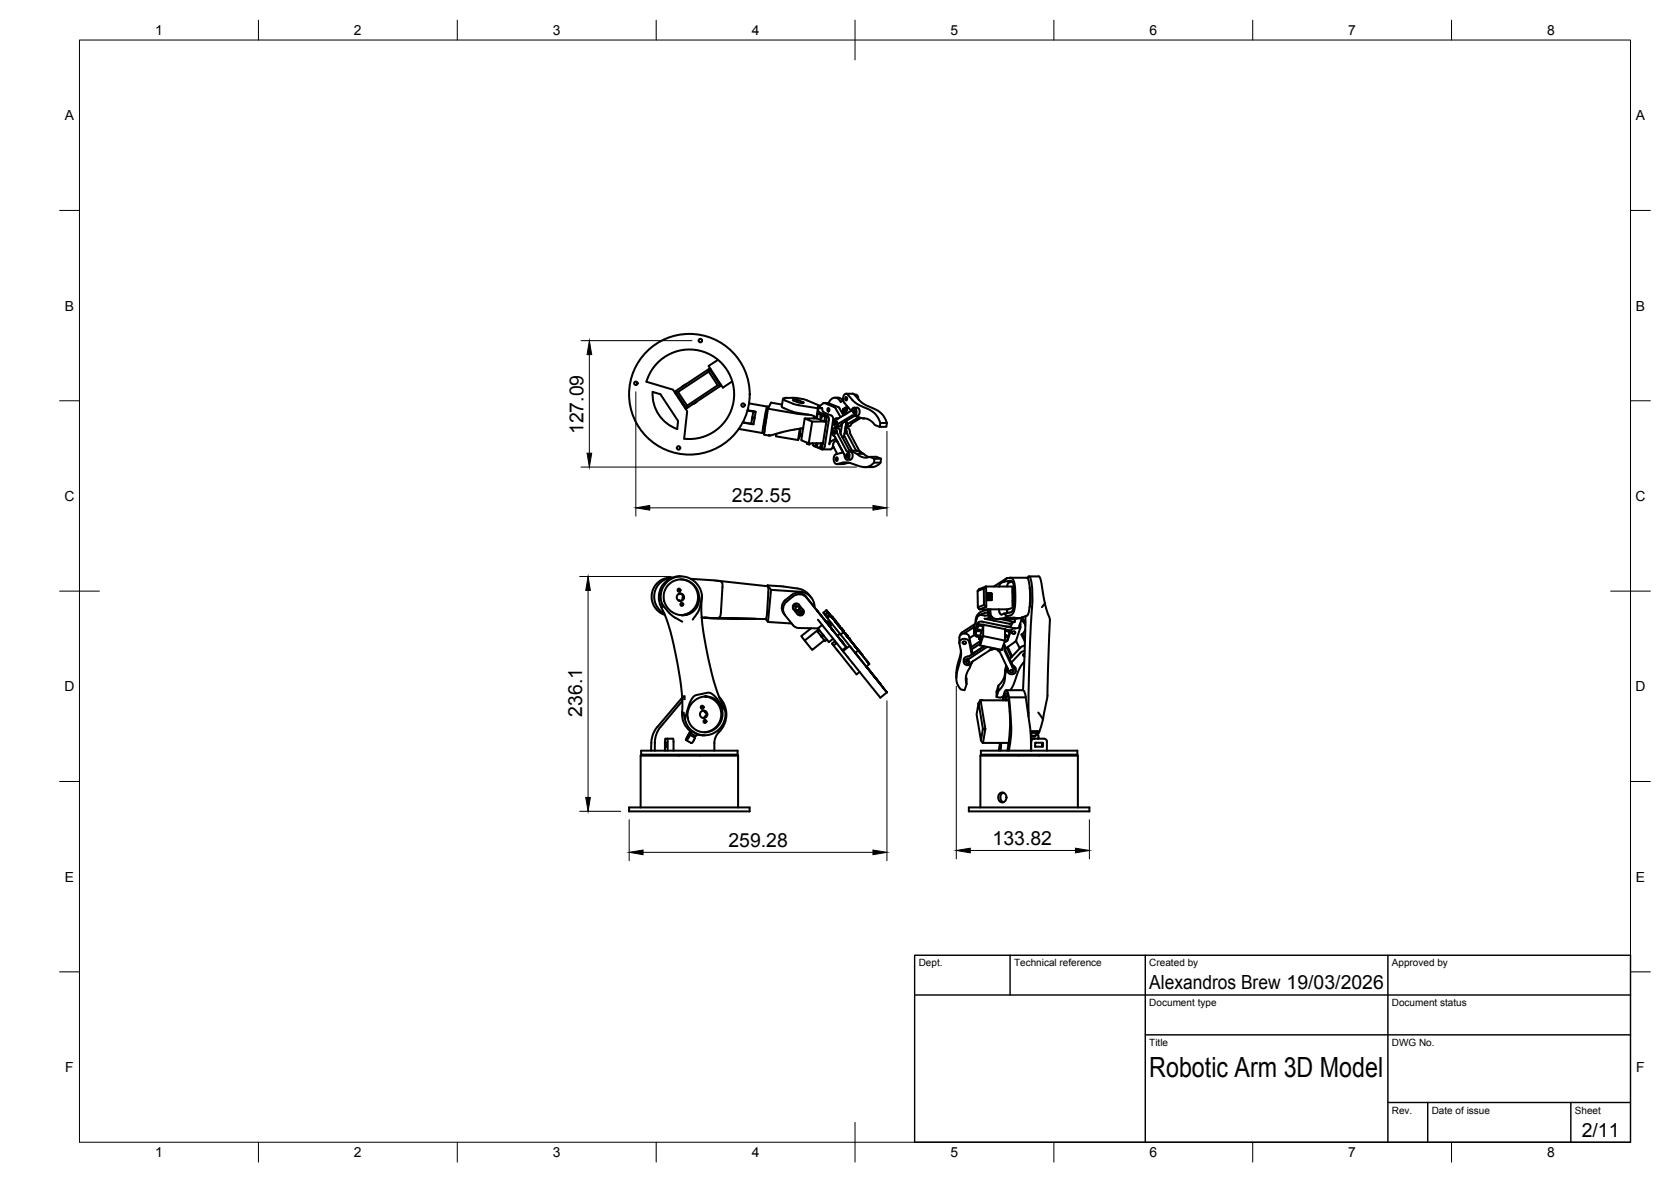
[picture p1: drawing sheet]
<svg xmlns="http://www.w3.org/2000/svg" width="420mm" height="297mm" viewBox="0 0 420 297" stroke-linecap="round" stroke-linejoin="round" font-family="sans-serif">
<!-- layer: Visible -->
<g fill="none" stroke="#000" stroke-width=".51">
<path d="M164.1 98.5l2 .6 4.4 6.7-.2 2a9.2 9.2 0 0 1-6.2-9.3zM165.2 91.4a11.3 11.3 0 0 1 18.7 3.8 11.3 11.3 0 0 1-11.9 15.1l.8-7-3.6-5.4-6.7-2a11.2 11.2 0 0 1 2.7-4.5zM169.9 98.4l.6 .1M169.9 98.6l-.2 .1M170.5 98.5l7.7-5.1 2.3 3.4-7.7 5.1zM170.7 99.8l-.2 .1M172.4 96.6l-1 .6M178.2 92.8l-8.3 5.5 2.6 4.2-.2 .1M178.3 92.8l-.1 .6M178.3 92.8l2.8 4.1M178.3 92.8h-.1M178.7 92.8l-.2 .1"/>
<path d="M180.5 96.8l.6 .2M180.5 90.4l-2.3 1.6 3.6 5.4 2.3-1.6M181 97.1l-8.2 5.4h-.3M181.1 96.9l-.1 .2M181.2 96.6l-.2 .2M197.8 100h2.2l1.8 .3 4.4 1.7M197.8 100l-.9 .2 .5 .4 2 .9 1.5 .3 4.8 .8h1l-1-.5 .3 .1 1.2-.9 2.6 1M209.9 100a1.85 1.85 0 0 1 2 .7M212.6 99.8a.38 .38 0 0 1 .4 .4 .38 .38 0 0 1-.4 .4l-.1-.4zM212.7 99l1.7-.1 .5 .3M213.2 99.2a9.3 9.3 0 0 0 5.4 3.7 5.5 5.5 0 0 1 2.8 3.4l-.2 1-1.2-.5a3.4 3.4 0 0 0-3.1-1.7l-1.8-.6M213.2 99.2l-.3-.2a1.23 1.23 0 0 0-.8 1.9l1.9 2.3"/>
<path d="M214.9 99.2l.6 .1 .3 1M214.9 99.2a8.4 8.4 0 0 0 4.9 3.5 5.3 5.3 0 0 1 3.2 3.6l-.1 1h-1.7M171.7 101.2l-.2 .2M172.8 101.9l-.2 .7M175.2 100.9l-.9 .6M185.7 107.8l6.3 1.1 .2-.5M186.8 106.1l2.1 .4M187.9 103.2l1.5 .2M188 103.1l2 .3-.5 3.2-2.8-.4M188.3 101.4l4.9 .8v.3M189.2 104.8v.3M189.7 105.2l-.6-.1-.2 1.4 .6 .1"/>
<path d="M190 103.5l-.6-.1-.2 1.4 .6 .1M191.9 107.3l-.2 1.5M192.2 106.1l.4 .1M192.3 108l-.1 1.2 1.2 .3M192.4 104.9h.3M192.6 104.9l.1-1-.6 3.2 .3-1M192.9 102.2l-1 5.1M193.1 102.7l-.8 5.3M193.1 102.7l7.2 1.3M196.6 101.7l-2.7-.5-.8 1.5M196.9 100.2l-.3 2.1 2.5 1.1 1.5 .4M200.4 103.9l2.9 .3"/>
<path d="M200.6 103.8l3.2 .5a1.68 1.68 0 0 1 1.3 .8M201 109.1h.1M201 109.1l.6 .1M201 109.1h.6M201 109.4l-.3 1.2M201.1 107.7l-.4 2.9-5.6-.9 .1-.7M201.3 107.7l-.2 1.3M201.5 109.5h.1M201.5 109.2v.3zM201.5 109.4h.1M201.5 109.2h-.5l-.1 .2 .6 .1M201.6 109.2l-.1 .3z"/>
<path d="M201.6 109.1l-.1 .3zM201.9 101.1l.2 .2-.9-.1-1.9-.7h1l1.6 .6M202 107.6l-3.2 .5-5.4 1.3M202.3 105.2l-.8 5.4 1.8 .8M202.9 111.2v.3h.2M203.1 111.5l.1 .1M203.1 111.3v.3M203.3 111.4l-.1 .2 .3 .1 .1-.3M204.2 105.9l-.9 5.5h3.6M204.3 111.4l.1 .2M204.4 111.4l-.1 .4 .9 .4 .1-.4h.2M204.7 104.6l-.1 .5"/>
<path d="M204.7 104.9v.2M204.8 104.7v.2M205.2 112.2h.2M205.3 105.1l.4-2.5 .1 .7 .3 .4 1.9 .7a1.15 1.15 0 0 1 .4 1.2M205.3 111.4v.4M205.4 105.1l-3.1 .1 1.9 .7h3.6M205.5 111.4l-.1 .9 1.3 .3 .2-1.2h-.5l-.2 1.2M205.6 103.9h.5l.8 .5M206.4 104.3h.5M206.6 104.4l.9 .3-.2 1.2-1.9-.8 .2-1.2 .8 .4 .1 .8-.2-.2 .1-.2M206.6 104.4l1.3 .3-.2 1.2M206.6 104.4l-.1 .4"/>
<path d="M206.7 102.6l.3 .9 2 .9a1.1 1.1 0 0 1 .5 1.2M207.2 101.3h1.1l2.5 1M207.8 105.9h-.5M207.8 105.9l-.9 5.6M207.9 104.7h-.4M208.2 102.6a.38 .38 0 0 1 .4 .4 .38 .38 0 0 1-.4 .3l-.2-.3zM208.4 105.6l-1 6.6a.68 .68 0 0 1-.8 .7l-2.1-1M209.3 112.5h.4M209.4 112.2l-.4 .7h-2.2M209.5 105.6l-1 6 .4-.7M209.6 112.3l.9 1.8M209.6 112.3l-.2 .1"/>
<path d="M209.7 108.2a.38 .38 0 0 1 .4 .4 .38 .38 0 0 1-.4 .4l-.1-.4zM209.8 102.3l.3 .3M209.8 107.6h.8M209.9 110.9l-.3 .4-.2 .9M210 109.8l2.2 4.3M210 109.8a1.24 1.24 0 0 1-.8-1.1 1.24 1.24 0 0 1 .7-1.1 1.53 1.53 0 0 1 .7 1.4l2.2 4.3a1.24 1.24 0 0 1 .8 1.1 1.24 1.24 0 0 1-.6 1.1 1.56 1.56 0 0 1-.7-1.4M210.1 105.8a.38 .38 0 0 1 .4 .4 .38 .38 0 0 1-.4 .3l-.1-.3zM210.1 102.6l1.2 2.2M210.2 110.2l-1.3 .7M210.2 105.2h.6M210.3 115a.38 .38 0 0 1 .4 .4 .38 .38 0 0 1-.4 .3l-.2-.3zM210.4 110.6l-.5 .3"/>
<path d="M210.6 110.9l1.4 2.8M210.6 107.6a1.49 1.49 0 0 1 .8 1.4M210.8 102.3l.3 .3M211.1 102.6l1 1.8M211.3 109l2.3 4.3M211.8 106.4l-.5 2.6M211.8 106.4l-.6 .7-1 .1M211.8 103.3h.8M211.8 109.9h.2M211.8 103.3v.2M211.9 109.8l-.1 .1M211.9 102.8l.3 .2"/>
<path d="M212 109.9h-.1M212 109.8v.1M212 100.6l-.6 .4a1.56 1.56 0 0 0-1.7-1.1 1.56 1.56 0 0 0-1.3 1.4M212 113.7l-1.8 .4M212 104.3h.2M212.1 103.9v.2M212.2 109.5l.2 .3M212.2 103.1h.8M212.2 103h.8M212.2 103v.1l-.4 .2M212.3 109.1l-.4 .7M212.4 109.8l1.8 3.5"/>
<path d="M212.5 108.2v.5l-.2 .3M212.5 104.1h.1M212.6 107.6h.4M212.6 107.7l.3 .8M212.6 103.6h-.8l.4 .3M212.6 104.1h-.7h.6M212.6 103.3v.2l.3 .4M212.7 102.8l.3 .2M212.7 106.6l.2-.4-.1-.4-.5 3.3M212.9 103.9h-.8M212.9 114.1a.38 .38 0 0 1 .4 .4 .38 .38 0 0 1-.4 .4l-.2-.4zM212.9 108.5l2.4 4.7"/>
<path d="M213 103v.1M213 103.1l-.4 .2M213 102.1l-1.1 .7h.8M213.1 107.6a.87 .87 0 0 1 .6 .9M213.3 102.4l-.6 .4M213.4 116.3l-1.3 .3h-1.7M213.6 113.3h.4M213.6 113.3a1.26 1.26 0 0 1 .8 1 1.26 1.26 0 0 1-.6 1.2h-.8M213.7 108.5l2.4 4.8 .5 .5M213.7 113.3h1.9M214 113.3l1.5 .8a2.96 2.96 0 0 0 3.2 .7l1.2 .5a2.16 2.16 0 0 1-1.6 2l-1 .1-1.5-.3a6.7 6.7 0 0 0-5.6-.5 1.53 1.53 0 0 1 .1-2.5M214.2 104.4l-3.2 2"/>
<path d="M214.3 104.4a.89 .89 0 0 0 1-.2 .89 .89 0 0 0 0-1.1 .62 .62 0 0 0-.7-.6l-.6 .8-3.3 1.9a.89 .89 0 0 0-1 .3 .89 .89 0 0 0-.1 1 .62 .62 0 0 0 .8 .6l.6-.7M214.6 103.1a.38 .38 0 0 1 .4 .4 .38 .38 0 0 1-.4 .3l-.1-.3zM214.7 102.5h.8a1.12 1.12 0 0 1 .7 1 1.12 1.12 0 0 1-.7 1h-.7M215 104.5l-3.2 1.9M215.6 113.3l2.9 1.6M215.9 104.9l-2.5 1.5-.3 .5-.5 .3 1.1-.1 .5-.7 2.3-1.4M216.9 105.1h.5M217.1 114l-1.6 .1M218.7 114.8h1.6l1.3 .5a2.17 2.17 0 0 1-1.9 2l-2.2 .1M221.4 116.3h-1.6M221.6 115.3h-1.7M223 106.3h-1.6"/>
<path d="M166.4 151.6a5.2 5.2 0 0 1 4.1-6.7 5.2 5.2 0 0 1 6 5.1 44.2 44.2 0 0 0 1.3 14 51.3 51.3 0 0 0 4.6 14.7 5.2 5.2 0 0 1-4.6 6 5.2 5.2 0 0 1-5.8-4.9l-.1-.7M166.4 151.6l.3 1M166.4 151.6a11 11 0 0 0 5.2 4.6M168.1 146.9a4.5 4.5 0 0 1 7 .9 4.5 4.5 0 0 1-2.3 6.6 4.6 4.6 0 0 1-5.2-1.9 4.6 4.6 0 0 1 .5-5.6zM169 145.2a4.8 4.8 0 0 0-5.1 3.8 4.8 4.8 0 0 0 3.3 5.5M169 145.2a4.8 4.8 0 0 0-4.4 3.7 4.8 4.8 0 0 0 2.4 5.3M170.6 148l.3 .3-.3 .4M170.6 150.9l.3 .1M170.7 150.9l.1 .1M170.7 148.5h.1M170.8 144.9h.4M170.8 144.8a5.3 5.3 0 0 0-4.2 8.5 46.5 46.5 0 0 1 3.5 12.3 55.7 55.7 0 0 1 1.5 14.8l.6 1.8 1.4 1.5"/>
<path d="M170.8 149.3a.84 .84 0 0 1 1 .6 .84 .84 0 0 1-.5 1l-.3 .1M170.9 148.3l-.1 .3M171.1 149.2h-.4M171.2 145.6a4.5 4.5 0 0 1 4.3 4.4 4.5 4.5 0 0 1-4.1 4.6M171.3 151.5l.3 .4-.3 .3M171.4 154.6l2.2-.6-.7 .4-1.3 .2M171.7 150h.1M171.8 150l-.2 .1 .1 .2M173.7 145.5l6.9 .5a1.1 1.1 0 0 1 1.1 1.6l-.4 6.3a1.28 1.28 0 0 1-.5 1.3 1.28 1.28 0 0 1-1.3 .1h-.6M176.5 149.6a9.7 9.7 0 0 1-2.3 6.1M178.3 155.3l14.2 .3 .6 .7 6 .4M178.5 155.3h.8"/>
<path d="M178.5 155.3l-2.1-.1 3.1 .1M178.7 155.3l-1.5-.1 1.3 .1M180.3 145.9l12.7 1.4 .2 1.5M180.6 155.4h-.2l9.6 .1-9.2-.1M180.6 155.3v.1M191.9 155.5h.1M192.9 147.3l.1-.2 .9 1.1 7.2 .5M193 147.1l4 .3a14.8 14.8 0 0 1 5.2 1l1 .8 .8 1M193.2 148.8l-.4 5.8-.3 .9M193.9 148.2l-.8 8.1M197.4 154.6l2 2.5M197.8 151.1a2.49 2.49 0 0 0-.4 3.5 2.51 2.51 0 0 1 .1-3.8 4 4 0 0 1 3.7-1.8l1 .4 .3 .4 4 4.9-.1-.1"/>
<path d="M199.4 149.9a2.47 2.47 0 0 1 3.5 .3l9.9 12.4M199.4 149.9l-1.6 1.3M199.4 157.1l.7 .5 .8 .2M199.5 153l1 1.2a.88 .88 0 0 0 1.2 .2 .88 .88 0 0 0 .2-1.2M200 152.1l-.2 .1M200.1 151.9l-.2 .3h-.3M201 153.9h.3l.1-.3-.4 .3M201 152.5a.63 .63 0 0 1-.2 .7 .63 .63 0 0 1-.7 0M201.1 148.7a3.9 3.9 0 0 1 3.7 3.9M201.4 153.8l-.2 .1M201.9 153.3a.88 .88 0 0 1-.1 1.2 .88 .88 0 0 1-1.2-.1l-1.1-1.3a.88 .88 0 0 1 .2-1.3 .88 .88 0 0 1 1.2 .2l1 1.3M204 157.9l-2.5 2 .8 1.1"/>
<path d="M205.5 153.4v.1M205.7 155.7l6.1 7.7M205.7 157.9l2.7 3.5 1.1-.9M206.1 158.4l-.5 .4M206.4 154.5v.1M206.4 154.6l1.4 1.8M206.4 159.9l-1-1.4 .4-.3-3.5 2.8 1.9 2.3 3.1-2.4M206.5 160l.1 .1M206.7 157.1l-1 .8-4.8-.1M206.9 159.5l-.5 .4M207 159.6l-.5 .4-.1-.1M207.1 159.7l-.5 .4 .9 1 .4-.4"/>
<path d="M207.8 153.4l-.8 .6 .9 1.1M207.8 156.4l-.4-.6 1.7 2.1-.5-.5 .3-.2M207.9 155.1l7.1 9M208.1 156.2l.8 1zM208.1 156.2l-.3 .2M208.2 153.8l-.8 .7M208.2 153.9l-.7 .6M208.6 154.4l-.8 .6M208.6 157.4l1.3 1.6M208.7 154.5l-.8 .6M208.7 154.5l-.9-1.1 5.6 7-4.4-5.5M208.7 154.5v.1"/>
<path d="M208.7 154.6l2.6 3.2M208.7 154.6l.3 .3M208.8 154.7l-.8 .6M209 154.8l.4 .5zM209 157.9l.5 .7zM209 154.9l-.2-.2 7 8.7-4.5-5.6M209.3 155.2l.8 1zM210 156.1l.4 .5zM210.4 156.7l.6 .7zM211.2 159.3l-.7 .5M211.3 157.8h.1M211.7 158.3h.1"/>
<path d="M212 158.6h.1M212.2 158.8l-.8 .7M212.3 159.1h.1M212.4 159.2l4.4 5.4zM212.5 159.2l.6 .7zM212.8 159.6l.5 .7zM212.8 159.6l5.8 7.3zM244.9 157.6l-2.5 1.6M244.9 157.6v1.6M245 159.6l-1.2 .8M245.2 156.8l-3.4 2.2-.3 .6M245.2 159.5l1.2 .3"/>
<path d="M245.6 158.1l-.4 1.4zM245.6 158.1h.1M245.7 156.8l-.7 2.2a.82 .82 0 0 0 .7 1l1.2 .2-.1 .3M245.7 156.8a1.06 1.06 0 0 1 1.2-.6l8.3 1.7 .8-.1 .4-.7M245.8 148.5l1.6-.6v4.1l-1.5 .6zM245.9 152.6l.4 .5M246 158.3v.2h-.4M246 156.8v.4M246.1 158.3l-.4-.1 .3-1 1.2 .2-.8 2.4M246.1 158.3h.3l.1 .2-.2 .2-.3-.2M246.2 158.3h.1M246.3 148l-.5 .5"/>
<path d="M246.3 153.1h7.2M246.4 159.8l-.1 .4zM246.4 159.9l.5 .1M246.4 159.8v.1M247 159.9l-.1 .4M247.2 157l5.5 1.2M247.2 159.9l5.5 1.1M247.2 157.4v-.4l-1.2-.2-.3 1.4M247.2 157v2.9l-.8 2.3v-1.5M247.4 147.9l.5-.5v5M247.4 152l.5 .4M247.6 155.5l2.3 .5"/>
<path d="M247.9 147.4l-1.6 .6M247.9 147.4h7.1M247.9 147.4h.1M247.9 152.4l-1.6 .7M248.3 149.1h1v1.7h-1zM248.3 149.1v1.7h1M248.3 150.8h.1M248.3 155.4l-.7 .1M248.3 153.1l.2 .1M248.4 149.1l.9 .1M248.4 154l-.9 .1-1.2 .5M248.5 153.3a2.76 2.76 0 0 0-3.2 2.9l.4-.9"/>
<path d="M248.5 154.3h-.1a2.22 2.22 0 0 0 1.6 1.7l3.9 .7M248.5 154.6l-.9 .1a1.4 1.4 0 0 0-1.9 .4l-.8 2.5M248.5 153.1v1.2M248.6 149.2v1.4M248.6 153.5a1.51 1.51 0 0 0 .9 1.6M248.7 153.1l-.1 .4M248.8 155.2l-.5 .2M249 153.1a1.78 1.78 0 0 0 1.5 2.4M249 149.3l-.2 .2 .2 .2M249 149.6l-.2 .3 .2 .1M249 150l-.2 .3 .4 .1M249.2 149.6h-.1"/>
<path d="M249.2 150h.1M249.3 150.6v-1.4l-.9-.1v1.6h.9v-.1l-.9 .1M250.5 155.6h3.7M251.2 153.1l.2 1 .4 .4M251.2 147.4h.1M251.5 155.6l3.6 .7M252.3 155.4h.4M252.4 157.3l1.2 .2M252.4 146.2l-.8 .3-.4 .9M252.5 154.2l-.6 .3M252.7 155.4h.1M252.7 159.9l.4 .1"/>
<path d="M252.7 158.1v2.9l-.8 2.3-5.5-1.1M252.9 155.4h1.5zM252.9 155.4h.1M252.9 145.5l1-.3a1.53 1.53 0 0 1 1.2 1.9 18.4 18.4 0 0 1-.3 6.9 1.36 1.36 0 0 1-2.3 .2l1.5-.3a2.59 2.59 0 0 0 1.1-2.6 8.5 8.5 0 0 0-.6-5.1l-.6-.2-1.5 .2zM253 159.6h.1M253.1 159.7v.3M253.1 160l.4 .1M253.1 153.1l.2 .9M253.2 145.3l-3.3 2.1M253.3 154.8l-.6 .4 .2 .1M253.5 159.8v.3M253.9 158.8v-.4l-1.2-.2v.3l1.2 .3-.3 1.1-.7-.3-.2 .1"/>
<path d="M254 145.2h4.2a5.4 5.4 0 0 1 .8 3.5 11.5 11.5 0 0 1-.7 6M254.1 155.3h1.2M254.2 158.5l-.8 2.3M254.4 155.3v.2h-3.2l2.9-.2h-1.3M254.4 146.1l-.9 .4-.3 .9M254.5 156.5l-.3 .8-.7 .2M254.8 148.3l-.1-.2v1l.1-.2v1.9M254.8 147.5l-.2 .1v4.7h.4M254.8 148.3h.3M254.8 150.8h.4M254.8 150.8l-.1-.2v.6v.4l.2-.2v.7l-.3 .2M254.8 148.9h.4"/>
<path d="M254.9 151.4h.2M254.9 155.2l.1 .2M255 152.6l-1.5 .5M255 147.3l-.2 .1M255 147.5h-.2v.8M255.1 156.3l-1.2 .5M255.3 157.9a1.02 1.02 0 0 0-1.1 .6M255.3 155.3l-.3 .1h.9l-1.7 .1M255.3 155.5l-.2 .8M256.3 157.2l.2 .1M256.5 155.3h.1M256.5 157.3l.1 .5-1.1 3.1"/>
<path d="M256.5 155.3l-2.1 .3M256.5 156.7l.1 .2M256.6 156.9v.8M256.8 155.9l.6 .5 .4 .8M256.9 155.2l-.4 .1M257 155.3l.8 1.2M257 155.1l-.6 2M257.1 159.3l.6 1.4M257.8 158.3l-.4 .6-.6 .6 .9 1.8M257.9 154.8l-.7 18.6M258.3 154.7l-1.8 .6h-1.2M258.4 145.3l.3-.5a4.6 4.6 0 0 1 .8 3.1l.1 3.1-.8 16.4-.2 12.7"/>
<path d="M258.7 144.9h2.5a5.2 5.2 0 0 1 .9 3.2l.6 3.5M258.9 147.7a10.9 10.9 0 0 1 0 4.9M262.7 151.6l-.7 1M262.7 151.6l1.3 4.3-.5 14.2a41.8 41.8 0 0 1-1.2 10.7M171.5 175.4l-6.2 7.2a6.3 6.3 0 0 0-1.5 4.1l-.1 1.9M171.6 176.2l-5.5 6.4a7.5 7.5 0 0 0-1.4 6M174.3 176.4a4.4 4.4 0 0 1 6.3 0 4.4 4.4 0 0 1-.2 6.3 4.4 4.4 0 0 1-6.3 0 4.4 4.4 0 0 1 .2-6.3zM176.4 177.4l.3 .3-.3 .4M176.8 178.6a.95 .95 0 0 1 .8 .9 .95 .95 0 0 1-.8 .9M177.2 178.7v.3h.2M177.2 175a4.5 4.5 0 0 1 4.2 4.6 4.5 4.5 0 0 1-4.3 4.4M177.2 175l.6 .1-.4-.1"/>
<path d="M177.4 178.9l-.1 .1M180.8 175.2a6.3 6.3 0 0 1-.4 9.2l-.5 .8a6.8 6.8 0 0 0-.3 3.4M182.4 178.7l-1-1.5a6.5 6.5 0 0 0-3.2-3.1l-3.1 .6a3.3 3.3 0 0 0-1.9 2.6l-1 3.5M209.6 162.2l5.7 7.2 .9-.5M210 161.1l-.8 .6 .3 .4 .1 .1 .8-.6M210.8 160.1l2 2.5M211.3 160.8l.6 .6zM211.5 163.1l.5 .5M211.7 161.3l.5 .6zM211.8 163.4l.2 .2M211.8 163.4l.2 .2-.2-.2M212 163.6l9.4 11.7 1.6-1.3"/>
<path d="M212.8 162.6l-1 .8M213.2 160.1l.5 .7zM213.6 162.3l-1.6 1.3M213.7 162.5l9.3 11.5-5.2-6.5M214.9 162.3l.6 .7zM215 164l2.8 3.5M215 164l.9 1.2M215.8 163.4l-.8 .7M215.9 163.5l.6 .7zM216.8 164.6h.1M217.7 165.8l.5 .7zM217.8 167.5l3.8 4.6z"/>
<path d="M218.6 166.9l-.8 .6M220.3 170.6h.1M221.6 172.1h-.1M241.2 161.5v-1.3a1.32 1.32 0 0 1 1.2-1 1.32 1.32 0 0 1 1.3 .8l.9 4.3M241.6 163.7l-1 4-.1 2.6M242.9 169.9l.1 2M243.2 166.1h.3M243.8 164.8a1.38 1.38 0 0 0-1.5 1.6M244.3 164.5l-.6-3.1a1.29 1.29 0 0 0-1.3-.9 1.29 1.29 0 0 0-1.2 1.2 9.1 9.1 0 0 1-.4 6.7 4.6 4.6 0 0 0 .8 4.9l.9 .1 .5-1.5a4.4 4.4 0 0 1 .8-4l.6-1.5M244.6 164.3h.1M246.1 176.6l1 6.6-.4 2.9-1.1-6.6zM246.2 160.6l.5 .1"/>
<path d="M246.2 160.3v.3zM246.2 160.4l.6 .1M246.3 160.1h.1M246.3 160.1v.3zM246.4 161.1l-2.2 1.5M246.4 161.8l-2.1 1.4M246.5 176h.1M246.6 176.1l1.2 6.9-.7 3.7M246.7 176h.3M246.8 160.5l-.1 .2M247.4 162.4l-2.8 1.9M247.5 162.4l-3.7 2.5"/>
<path d="M248 162.7l-4.2 2.8M248.2 162.5l-.2 .2M248.8 163.4l-4.2 2.8a1.16 1.16 0 0 1-1.1 .9 1.16 1.16 0 0 1-1.2-.8 1.47 1.47 0 0 1 1.5-.8M248.9 162.7l.6 .1M249.3 163.3l-.5 .1M250 163.1l.7 .1M250.1 162.9l-.8 .4M250.7 163.1l.8 .9M251 172.3v1.3M251.3 163.2l.6 .1M251.5 164l1.9 4.1M252.1 162.8l-.2 .5"/>
<path d="M252.2 162.4a1.05 1.05 0 0 1 .4 1.2l2 4.1a.95 .95 0 0 1 .5 1.6 .99 .99 0 0 1-1.1 .1 .99 .99 0 0 1-.6-1M252.3 176v-.4a1.34 1.34 0 0 1 .7-1.4l.2 .2a13.4 13.4 0 0 1 .7 5l.1 3.4-.7 5.8M252.4 161.8l.3 .6M252.7 162.4v.6M252.7 169.1a4.7 4.7 0 0 1-1.7 3.2l-.4 1.5v1.4M252.7 176l.1-.1v.1M252.8 175.9h.2M252.9 175.7v-.7l.2 1M252.9 175.7h.1M252.9 175.7l.1 .3M252.9 175h.5M253 173.4h4.2"/>
<path d="M253 167.2l-.3 1.3v1.3M253.2 162.7l1.1 2.5M253.2 167.7l-.5 2.1a4.8 4.8 0 0 1-1.7 3.8l-.4 1.6 .9 .1 .8-.3M253.4 174.7l-.1 .3M253.4 168v.7M253.4 162.6l1.1 2.4M253.4 168v.1M253.4 168v.4M253.4 160.8l-.3 .4-.5 .1M253.5 160.1l-.4 1-.4-.1M253.6 176h-7.1l-.4 .6M253.7 175.2a1.68 1.68 0 0 0-.8-1.7 4.1 4.1 0 0 0-.8 2.5"/>
<path d="M254.2 168.4h.4M255.5 161l.9 1.9M255.5 160.9l-.3 .4-2.5 1.8 1.9 4 .7 .7 .1 .9M256.6 162.7l-2.7 2.9M256.6 164l-2.3 2.5M257.2 173.4l.3 .3 .4 1.5M257.5 166.4a11.7 11.7 0 0 0-2.5 5.4l-1 1.6M257.6 164.2l-.4 .4 .4 .3M257.7 163.6l-1.1 .4M257.7 162.3l-1.1 .4M261.1 179.1l.8 1.1a1.8 1.8 0 0 1 0 1.9l-.5 1.7-.5 .9M161.2 188.6h24.3v1h-24.3z"/>
<path d="M167.2 188.6l.1-3 2 .1 .1 2.9M167.4 186.7h.3v.9h-.3zM167.8 185.6l.1 3M170.7 189.9v-.2h5.3v.2M172.7 186h-.2l1.3 .7M173.4 184.9l-.7 1.1M173.4 184.7h.1M173.4 184.7l-.4 .4M173.5 184.7l1.3 .7-.1 .2M173.5 184.7l-.1 .2M173.5 184.2l-.5 .9M173.5 184.2h.2"/>
<path d="M173.5 184.2l1.3 .7M173.7 184.1l.3-.4h-.5l-1 2.3M173.8 186.7h.1M174 183.7l1.3 .7-.3 .5M174.5 186l-.4 .6-.3 .1M174.7 185.6l-.2 .4M175 184.9h-.2l-.2 .4M175.3 184.6l1.4 .2M176.7 184.8h.5M177.1 180.9l.3 .4-.3 .3M177.3 180l.1 .1M177.4 180.1h-.2v.2"/>
<path d="M246.6 188.6h24.3v1h-24.3zM246.7 186.1l.4 .6M247.1 186.7h6.5M247.1 183.2h.6M251.4 199.4a1.15 1.15 0 0 1 1.7 1 1.15 1.15 0 0 1-1.7 1 1.48 1.48 0 0 1 0-2zM251.4 186.7l-.3 1.9M251.8 186.7l-.2 1.9M252.3 199.2a1.35 1.35 0 0 0 0 2.4M253.5 186.7l.1 .3M253.7 188.6l.4-3a39.6 39.6 0 0 0-.4-10.4h4.2l1.2 8.4 .1 5M256.1 189.9v-.2h5.3v.2M259.1 183.7h1.9l-.2 .5"/>
<path d="M259.2 185.9l.6-.3h2.7a.74 .74 0 0 1 .7 .8v2.2M259.4 184.9h.9M260 185.6a.74 .74 0 0 0-.7 .8v2.2M260.3 186.7h2v.9h-2zM260.3 184.8v.2M260.5 186.6l-.2 .1M260.6 184.6l-.5 .5h-.5l-.2-.2M260.8 184.2h-1.5l.1 .7M260.8 184.6l.3 .3M261 184l-.2 .7h-.2M261.1 184.9v.6M262 186.7v.9"/>
<path d="M158.2 202.9h30.3v1h-30.3zM161.1 202.9v-13h24.5v13M243.6 202.9h30.3v1h-30.3zM246.5 202.9v-13h24.5v13"/>
<circle cx="159.9" cy="96.3" r=".43"/>
<circle cx="173.3" cy="99.1" r="15.2"/>
<circle cx="176.1" cy="85.6" r=".43"/>
<circle cx="170.6" cy="112.6" r=".43"/>
<circle cx="186.8" cy="101.8" r=".43"/>
<circle cx="170.7" cy="148.3" r=".37"/>
<circle cx="171.1" cy="150.1" r=".93"/>
<circle cx="171.4" cy="151.9" r=".37"/>
<circle cx="199.9" cy="152.2" r=".32"/>
<circle cx="200.6" cy="153" r=".62"/>
<circle cx="201.3" cy="153.9" r=".32"/>
<circle cx="249.1" cy="149.8" r=".18"/>
<circle cx="249.1" cy="150.2" r=".18"/>
<circle cx="249.1" cy="149.4" r=".18"/>
<circle cx="254.8" cy="159" r=".4"/>
<circle cx="176.6" cy="177.7" r=".37"/>
<circle cx="176.9" cy="179.5" r=".93"/>
<circle cx="242.4" cy="161.5" r=".4"/>
<circle cx="243.3" cy="166.4" r=".4"/>
<circle cx="254.4" cy="168.7" r=".4"/>
<circle cx="177.3" cy="181.3" r=".37"/>
</g>
<g fill="#000">
<circle cx="209" cy="154.9" r=".25"/>
<circle cx="209.2" cy="155.1" r=".25"/>
<circle cx="209.2" cy="155.2" r=".25"/>
<circle cx="209.3" cy="155.3" r=".25"/>
<circle cx="209.5" cy="155.5" r=".25"/>
<circle cx="209.7" cy="155.7" r=".25"/>
<circle cx="209.8" cy="155.9" r=".25"/>
<circle cx="209.9" cy="156" r=".25"/>
<circle cx="210" cy="156.1" r=".25"/>
<circle cx="210.2" cy="156.3" r=".25"/>
<circle cx="210.4" cy="156.6" r=".25"/>
<circle cx="210.5" cy="156.7" r=".25"/>
<circle cx="210.5" cy="156.8" r=".25"/>
<circle cx="210.6" cy="156.9" r=".25"/>
<circle cx="210.9" cy="157.3" r=".25"/>
<circle cx="211" cy="157.4" r=".25"/>
<circle cx="211.3" cy="157.8" r=".25"/>
<circle cx="211.4" cy="157.9" r=".25"/>
<circle cx="211.5" cy="158" r=".25"/>
<circle cx="211.6" cy="158.1" r=".25"/>
<circle cx="211.8" cy="158.3" r=".25"/>
<circle cx="211.9" cy="158.5" r=".25"/>
<circle cx="212.4" cy="159.2" r=".25"/>
<circle cx="212.7" cy="159.5" r=".25"/>
<circle cx="212.8" cy="159.6" r=".25"/>
<circle cx="212.9" cy="159.8" r=".25"/>
<circle cx="213" cy="159.9" r=".25"/>
<circle cx="253" cy="155.4" r=".25"/>
<circle cx="171.9" cy="174.9" r=".25"/>
<circle cx="171.9" cy="175.2" r=".25"/>
<circle cx="172" cy="175.7" r=".25"/>
<circle cx="213.4" cy="160.4" r=".25"/>
<circle cx="246.2" cy="160.3" r=".25"/>
</g>
<!-- layer: BORDER -->
<g fill="none" stroke="#000" stroke-width=".25">
<path d="M20 10.1h390v276.9h-390zM65 5.1v5M115 5.1v5M165 5.1v5M215 5.1v10M265 5.1v5M315 5.1v5M365 5.1v5M15 52.9h5M410 52.9h5M15 100.7h5M410 100.7h5"/>
<path d="M15 148.6h10M405 148.6h10M15 196.4h5M410 196.4h5M15 244.2h5M410 244.2h5M65 287v5M115 287v5M165 287v5M215 282.1v9.9M265 287v5M315 287v5"/>
<path d="M365 287v5"/>
</g>
<!-- layer: TITLEBLOCK -->
<path d="M230 240.1h180v46.9h-180zM230 250h180M254 240.1v9.9M288 240.1v46.9M349 240.1v46.9M288 260.1h122M349 277.1h61M359 277.1v9.9M395 277.1v9.9" fill="none" stroke="#000" stroke-width=".36"/>
<!-- layer: FD_Dimensions -->
<g fill="none" stroke="#000" stroke-width=".25">
<path d="M146.1 85.6h27.9M148.2 89.1v24.8M159.9 98.5v31.2M146.1 117.4h69.3M223 108.4v21.3M163.4 127.6h56.1M145.8 144.9h22.9M147.9 148.4v52M223 176.1v40.2M240.5 172.5v43.3M145.8 203.9h10.3M158.2 206v10.3"/>
<path d="M161.7 214.2h57.8M244 213.7h26.4M273.9 206v9.8"/>
</g>
<path d="M148.2 85.6l.6 3.5h-1.2zM147.6 113.9h1.2l-.6 3.5zM159.9 127.6l3.5-.6v1.2zM219.5 127l3.5 .6-3.5 .6zM147.9 144.9l.5 3.5h-1.1zM147.3 200.4h1.1l-.5 3.5zM158.2 214.2l3.5-.6v1.2zM219.5 213.6l3.5 .6-3.5 .6zM240.5 213.7l3.5-.5v1.1zM270.4 213.2l3.5 .5-3.5 .6z" fill="#000" stroke="#000" stroke-width=".25"/>
<text font-size="7" x="289" y="270.6">Robotic Arm 3D Model</text>
<g font-size="4.9">
<text x="146.7" y="109.1" transform="rotate(-90 146.7 109.1)">127.09</text>
<text x="184" y="126.2">252.55</text>
<text x="146.4" y="180.1" transform="rotate(-90 146.4 180.1)">236.1</text>
<text x="183.2" y="212.8">259.28</text>
<text x="249.6" y="212.3">133.82</text>
<text x="289" y="248.5">Alexandros Brew 19/03/2026</text>
<text x="397.7" y="285.7">2/11</text>
</g>
<g font-size="3.5">
<text x="39" y="8.8">1</text>
<text x="89" y="8.8">2</text>
<text x="139" y="8.8">3</text>
<text x="189" y="8.8">4</text>
<text x="239" y="8.8">5</text>
<text x="289" y="8.8">6</text>
<text x="339" y="8.8">7</text>
<text x="389" y="8.8">8</text>
<text x="16.3" y="30.2">A</text>
<text x="411.3" y="30.2">A</text>
<text x="16.3" y="78">B</text>
<text x="411.3" y="78">B</text>
<text x="16.2" y="125.9">C</text>
<text x="411.2" y="125.9">C</text>
<text x="16.2" y="173.7">D</text>
<text x="411.2" y="173.7">D</text>
<text x="16.3" y="221.6">E</text>
<text x="411.3" y="221.6">E</text>
<text x="16.4" y="269.4">F</text>
<text x="411.4" y="269.4">F</text>
<text x="39" y="290.8">1</text>
<text x="89" y="290.8">2</text>
<text x="139" y="290.8">3</text>
<text x="189" y="290.8">4</text>
<text x="239" y="290.8">5</text>
<text x="289" y="290.8">6</text>
<text x="339" y="290.8">7</text>
<text x="389" y="290.8">8</text>
</g>
<g font-size="2.5">
<text x="231" y="242.9">Dept.</text>
<text x="255" y="242.9">Technical reference</text>
<text x="289" y="242.9">Created by</text>
<text x="350" y="242.9">Approved by</text>
<text x="289" y="252.8">Document type</text>
<text x="350" y="252.8">Document status</text>
<text x="289" y="262.9">Title</text>
<text x="350" y="262.9">DWG No.</text>
<text x="350" y="279.9">Rev.</text>
<text x="360" y="279.9">Date of issue</text>
<text x="396" y="279.9">Sheet</text>
</g>
</svg>
